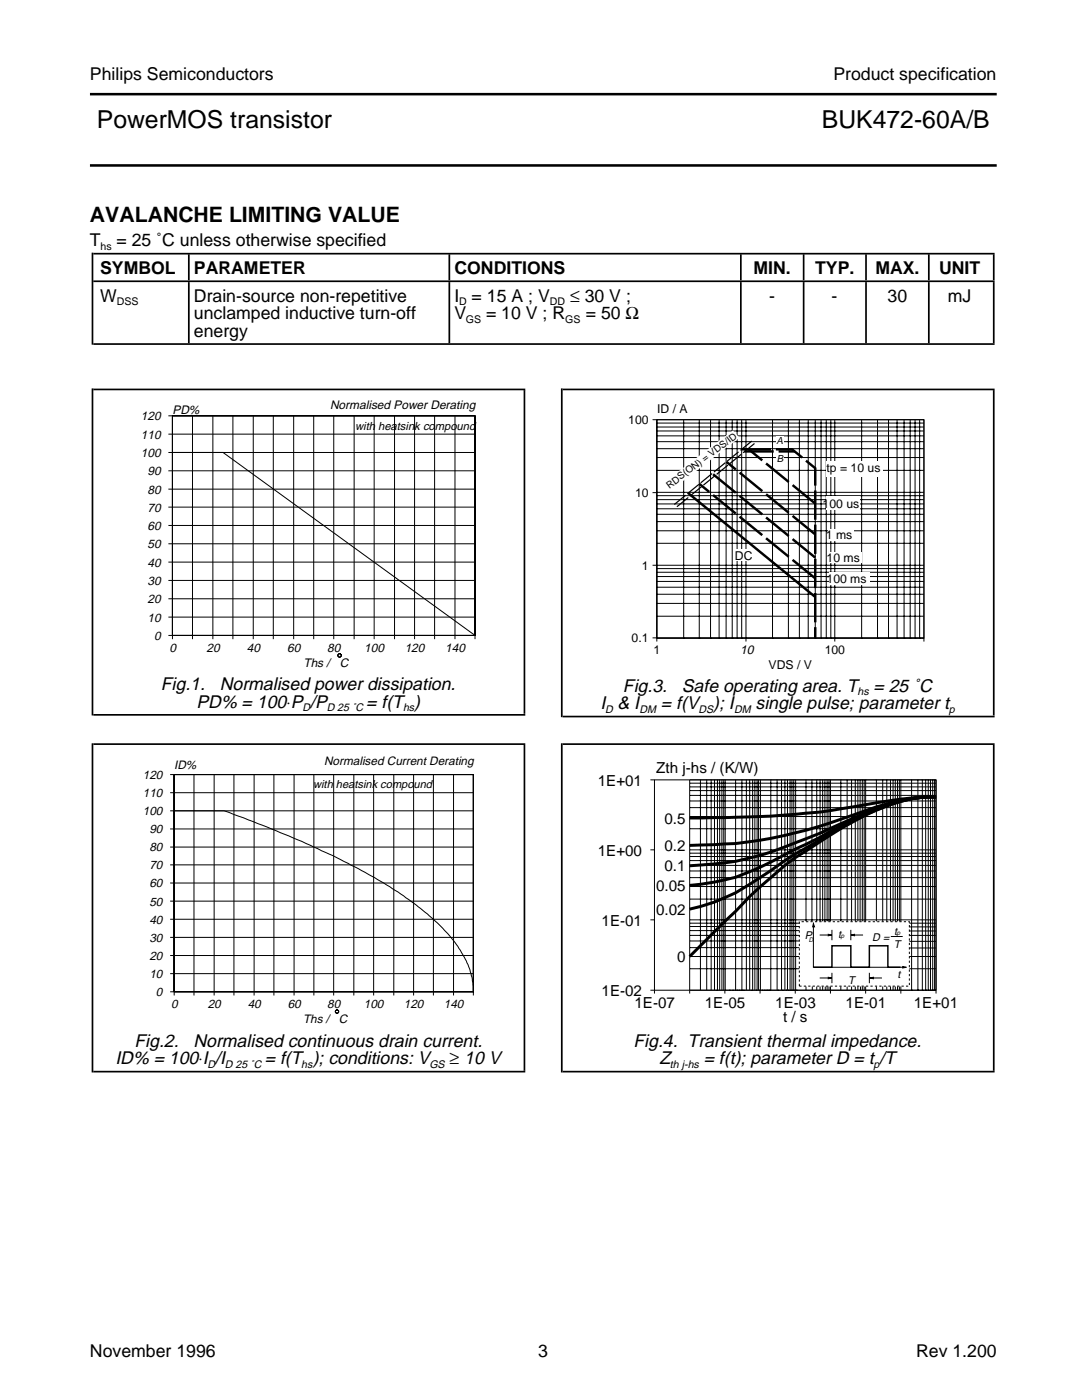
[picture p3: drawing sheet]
<svg xmlns="http://www.w3.org/2000/svg" width="216mm" height="279mm" viewBox="0 0 216 279" stroke-linecap="round" stroke-linejoin="round" font-family="sans-serif">
<g fill="none" stroke="#000" stroke-width=".2">
<path d="M33.6 83h61.2v44.6M33.6 86.6h61.2M33.6 90.3h61.2M33.6 94h61.2M33.6 97.6h61.2M34.4 83h60.4v43.8h-60.4zM34.4 90.3h10.1l50.3 36.5h-61.2M34.4 83v44.6M38.4 83v44.6M42.5 83v44.6M46.5 83v44.6M50.5 83v44.6"/>
<path d="M54.5 83v44.6M58.6 83v44.6M62.6 83v44.6M66.6 83v44.6M70.7 83v44.6M74.7 83v44.6M78.7 83v44.6M82.7 83v44.6M86.7 83v44.6M90.8 83v44.6M130.2 83.8h.9M130.2 98.3h.9"/>
<path d="M131.1 83.8h53.3v43.5h-53.3zM33.6 101.2h61.2M33.6 104.9h61.2M33.6 108.5h61.2M33.6 112.2h61.2M33.6 115.8h61.2M33.6 119.5h61.2M130.2 112.8h.9M33.6 123.2h61.2M130.2 127.3h.9v.7M148.8 127.4v.6M166.6 127.4v.6"/>
<path d="M184.4 127.3v.7"/>
<circle cx="67.8" cy="130.8" r=".34"/>
</g>
<path d="M148.5 90.1h10.1M162.7 100.5l-13.3-10.8M162.7 106.7l-17.8-14.5M162.7 111.3l-20.6-16.8M162.7 115.4l-23.2-18.9" fill="none" stroke="#000" stroke-width=".49" stroke-dasharray="5.8 1" stroke-linecap="butt"/>
<path d="M137.3 98.4l25.4 20.7" fill="none" stroke="#000" stroke-width=".49"/>
<path d="M150 88l-15.8 13M150.6 88.5l-15.9 12.9" fill="none" stroke="#000" stroke-width=".24" stroke-dasharray="2.9 .5" stroke-linecap="butt"/>
<path d="M171.9 80.2h13.1v3.1h-13.1z" fill-rule="evenodd" fill="#fff"/>
<path d="M148 89.7h10l4.7 3.7v33.9" fill="none" stroke="#000" stroke-width=".49" stroke-dasharray="5.8 1" stroke-linecap="butt"/>
<g fill="none" stroke="#000" stroke-width=".2">
<path d="M131.1 83.8h53.3v43.6h-53.3zM131.1 99.7h53.3M131.1 98.9h53.3M131.1 98.3h53.3M131.1 93.9h53.3M131.1 91.3h53.3M131.1 89.5h53.3M131.1 88.1h53.3M131.1 87h53.3M131.1 86h53.3M131.1 85.2h53.3M131.1 84.4h53.3"/>
<path d="M136.4 83.8v43.6M139.5 83.8v43.6M141.8 83.8v43.6M143.5 83.8v43.6M144.9 83.8v43.6M146.1 83.8v43.6M147.1 83.8v43.6M148 83.8v43.6M148.8 83.8v43.6M154.1 83.8v43.6M157.3 83.8v43.6M159.5 83.8v43.6"/>
<path d="M161.3 83.8v43.6M162.7 83.8v43.6M163.8 83.8v43.6M164.9 83.8v43.6M165.8 83.8v43.6M166.6 83.8v43.6M171.9 83.8v43.6M175.1 83.8v43.6M177.3 83.8v43.6M179 83.8v43.6M180.4 83.8v43.6M181.6 83.8v43.6"/>
<path d="M182.6 83.8v43.6M183.5 83.8v43.6M131.1 118.6h53.3M131.1 117.2h53.3M131.1 116h53.3M131.1 115.1h53.3M131.1 114.2h53.3M131.1 113.5h53.3M131.1 112.8h53.3M131.1 108.4h53.3M131.1 105.9h53.3M131.1 104.1h53.3"/>
<path d="M131.1 102.6h53.3M131.1 101.5h53.3M131.1 100.6h53.3M131.1 127.4h.1M131.1 123h53.3M131.1 120.4h53.3M136.4 127.4h.1M139.5 127.4h.1M141.8 127.4h.1M143.5 127.4h.1M144.9 127.4h.1M146.1 127.4h.1"/>
<path d="M147.1 127.4h.1M148 127.4h.1M148.8 127.4h.1M154.1 127.4h.1M157.3 127.4h.1M159.5 127.4h.1M161.3 127.4h.1M162.7 127.4h.1M163.8 127.4h.1M164.9 127.4h.1M165.8 127.4h.1M166.6 127.4h.1"/>
<path d="M171.9 127.4h.1M175.1 127.4h.1M177.3 127.4h.1M179 127.4h.1M180.4 127.4h.1M181.6 127.4h.1M182.6 127.4h.1M183.5 127.4h.1"/>
</g>
<g fill="#fff">
<path d="M164.9 92h11.2v3.1h-11.2z" fill-rule="evenodd"/>
<path d="M164.9 99.1h6.7v2.7h-6.7z" fill-rule="evenodd"/>
<path d="M165.2 105.6h5.2v2.3h-5.2z" fill-rule="evenodd"/>
<path d="M165.4 110.3h6.4v2h-6.4z" fill-rule="evenodd"/>
<path d="M165.4 114.1h8.1v2.5h-8.1z" fill-rule="evenodd"/>
<path d="M146.4 109.5h3.6v2.3h-3.6z" fill-rule="evenodd"/>
<path d="M132.6 96.2l13.6-10.3 1.4 1.5-13.6 10.4-.4-.3z" fill-rule="evenodd"/>
<path d="M154.8 87h1.5v1.9h-1.5z" fill-rule="evenodd"/>
<path d="M154.9 90.6h1.6v2.1h-1.6z" fill-rule="evenodd"/>
</g>
<g fill="none" stroke="#000" stroke-width=".2">
<path d="M34 154.6h60.5v44.1M34 158.2h60.5M34.8 154.6h59.7v43.3h-59.7zM34.8 154.6v44.1M38.7 154.6v44.1M42.7 154.6v44.1M46.7 154.6v44.1M50.7 154.6v44.1M54.7 154.6v44.1M58.7 154.6v44.1M62.6 154.6v44.1M66.6 154.6v44.1"/>
<path d="M70.6 154.6v44.1M74.6 154.6v44.1M78.6 154.6v44.1M82.5 154.6v44.1M86.5 154.6v44.1M90.5 154.6v44.1M129.8 155.6h.8M130.6 155.6h56.2v42h-56.2zM137.6 155.6v42.7M137.7 155.6h49.1v42.7M137.7 159.8h49.1M137.7 158.7h49.1"/>
<path d="M137.7 157.8h49.1M137.7 157h49.1M137.7 156.3h49.1M139.8 155.6v42M141 155.6v42M141.9 155.6v42M142.6 155.6v42M143.2 155.6v42M143.6 155.6v42M144 155.6v42M144.4 155.6v42M144.7 155.6v42"/>
<path d="M146.8 155.6v42M148 155.6v42M148.9 155.6v42M149.6 155.6v42M150.2 155.6v42M150.6 155.6v42M151.1 155.6v42M151.4 155.6v42M151.7 155.6v42M153.8 155.6v42M155.1 155.6v42M155.9 155.6v42"/>
<path d="M156.6 155.6v42M157.1 155.6v42M157.6 155.6v42M158 155.6v42M158.4 155.6v42M158.8 155.6v42M160.8 155.6v28.3M162 155.6v28.3M163 155.6v28.3M163.6 155.6v28.3M164.2 155.6v28.3M164.6 155.6v28.3"/>
<path d="M165 155.6v28.3M165.4 155.6v28.3M165.7 155.6v28.3M167.8 155.6v28.3M169 155.6v28.3M169.9 155.6v28.3M170.7 155.6v28.3M171.2 155.6v28.3M171.6 155.6v28.3M172.1 155.6v28.3M172.4 155.6v28.3M172.7 155.6v28.3"/>
<path d="M174.9 155.6v28.3M176.1 155.6v28.3M176.9 155.6v28.3M177.7 155.6v28.3M178.2 155.6v28.3M178.6 155.6v28.3M179.1 155.6v28.3M179.5 155.6v28.3M179.8 155.6v28.3M181.9 155.6v42M183.2 155.6v42M184 155.6v42"/>
<path d="M184.7 155.6v42M185.2 155.6v42M185.7 155.6v42M186.1 155.6v42M186.5 155.6v42M34 161.8h60.5M34 165.4h60.5M34 169.1h60.5M34 172.6h60.5M34 176.2h60.5M34 179.8h60.5M34.8 161.8h9.9l2.9 1.1a177.6 177.6 0 0 1 29 13.3l.6 .4a52.2 52.2 0 0 1 13.6 11.5 17.8 17.8 0 0 1 3.5 7.3l.2 2.5h-60.5"/>
<path d="M129.8 169.6h.8M137.7 165.4h49.1M137.7 169.6h49.1M137.7 179.4h49.1M137.7 176.9h49.1M137.7 175.1h49.1M137.7 173.8h49.1M137.7 172.7h49.1M137.7 171.7h49.1M137.7 170.9h49.1M137.7 170.3h49.1M137.7 163h49.1"/>
<path d="M137.7 161.2h49.1M34 183.5h60.5M34 187.1h60.5M34 190.7h60.5M34 194.3h60.5M129.8 197.6h.8v.7M129.8 183.6h.8M137.7 183.6h49.1M137.7 197.6h49.1M137.7 193.3h21.8M137.7 190.9h21.8M137.7 189.1h21.8"/>
<path d="M137.7 187.8h21.8M137.7 186.7h21.8M137.7 185.7h21.8M137.7 184.9h21.8M137.7 184.2h21.8M143 197.6h.1M144.6 197.6h.1M144.6 197.6v.7M145.5 197.6h.1M146.2 197.6h.1M146.7 197.6h.1M147.1 197.6h.1"/>
<path d="M147.4 197.6h.1M147.8 197.6h.1M148 197.6h.1M148.3 197.6h.1M150 197.6h.1M150.8 197.6h.1M151.5 197.6h.1M151.7 197.6v.7M152 197.6h.1M152.4 197.6h.1M152.8 197.6h.1M153.1 197.6h.1"/>
<path d="M153.4 197.6h.1M153.6 197.6h.1M155.2 197.6h.1M156.1 197.6h.1M156.8 197.6h.1M157.3 197.6h.1M157.7 197.6h.1M158.1 197.6h.1M158.4 197.6h.1M158.7 197.6h.1M158.7 197.6v.7M158.9 197.6h.1"/>
<path d="M160.8 196.9v.7M162.1 196.9v.7M162.3 185v8h17.8M163 196.9v.7M163.6 186.6h1.7M163.6 195.2h1.7M163.6 196.9v.7M164.2 196.9v.7M164.7 196.9v.7M165 196.9v.7M165.4 196.9v.7M165.7 196.9v1.4"/>
<path d="M166 185.6v2M166 194.1v2.1M167.8 196.9v.7M169 196.9v.7M169.8 185.6v2M169.9 196.9v.7M170.5 186.6h1.7M170.7 196.9v.7M171.2 196.9v.7M171.7 196.9v.7M172.1 196.9v.7M172.4 196.9v.7"/>
<path d="M172.7 196.9v1.4M173.5 194.1v2.1M174.3 195.2h1.7M174.9 196.9v.7M176.1 196.9v.7M176.9 196.9v.7M177.7 196.9v.7M177.8 186.9h2.3M178.2 196.9v.7M178.6 196.9v.7M179.1 196.9v.7M179.5 196.9v.7"/>
<path d="M179.8 196.9v1.4M181.5 193.3h5.3M181.5 190.9h5.3M181.5 186.7h5.3M181.5 184.2h5.3M181.5 189.2h5.3M181.5 187.9h5.3M181.5 185.8h5.3M181.5 185h5.3M181.9 197.6h.1M183.2 197.6h.1M184 197.6h.1"/>
<path d="M184.7 197.6h.1M185.2 197.6h.1M185.7 197.6h.1M186.1 197.6h.1M186.5 197.6h.1"/>
<circle cx="67.2" cy="201.9" r=".34"/>
</g>
<path d="M186.8 159a29.8 29.8 0 0 0-14.1 3.7 133.7 133.7 0 0 0-16.1 10 93.6 93.6 0 0 0-9.8 9.2l-9.2 9M186.8 159a82.9 82.9 0 0 0-16.1 2 160.2 160.2 0 0 1-26.1 2.2h-7M186.8 159a37.5 37.5 0 0 0-14.1 2.8 102.7 102.7 0 0 1-25.9 6.5l-9.2 .4M186.8 159a27.1 27.1 0 0 0-11.9 2.4l-4.2 1.7a162.2 162.2 0 0 1-19 7.6 57.6 57.6 0 0 1-14.1 2.1M186.8 159a27.8 27.8 0 0 0-11.9 2.5l-4.2 1.9-7.1 3.7-4.9 2.4a82.2 82.2 0 0 1-11.9 5.6 51.4 51.4 0 0 1-9.2 1.6M186.8 159a30.9 30.9 0 0 0-14.1 3.6 119.8 119.8 0 0 0-11.9 6.6l-4.2 2.5-4.9 3.4a38.4 38.4 0 0 1-14.1 6.3" fill="none" stroke="#000" stroke-width=".59"/>
<path d="M162.3 184.3l.2 .7h-.3zM165.3 186.5l.7 .1-.7 .2zM165.3 195l.7 .2-.7 .1zM169.8 186.6l.7-.1v.3zM173.5 195.2l.8-.2v.3zM180.1 192.9l.8 .1-.8 .2z" fill="#000" stroke="#000" stroke-width=".2"/>
<path d="M162.3 193h3.7v-4.3h3.8v4.3h3.7v-4.3h3.7v4.3h2.5" fill="none" stroke="#000" stroke-width=".3"/>
<path d="M159.5 183.9h22v12.9h-22z" fill="none" stroke="#000" stroke-width=".2" stroke-dasharray=".4" stroke-linecap="butt"/>
<path d="M175 151.2h12.1v3.9h-12.1z" fill-rule="evenodd" fill="#fff"/>
<path d="M18.6 56.1h179.9M18.6 50.6h179.9M18.6 77.7h86.2M18.6 68.7h179.9M112.3 77.7h86.2M18.6 148.5h86.2M18.6 142.7h86.2M112.3 148.5h86.2M112.3 143h86.2M18.6 213.9h86.2M112.3 213.9h86.2" fill="none" stroke="#000" stroke-width=".34"/>
<path d="M104.5 181.2h.3M198.1 181.2h.4" fill="none" stroke="#000" stroke-width="65" stroke-linecap="butt"/>
<path d="M18.3 181.2h.3M111.9 181.2h.4" fill="none" stroke="#000" stroke-width="65.7" stroke-linecap="butt"/>
<path d="M198.1 110.3h.4" fill="none" stroke="#000" stroke-width="64.9" stroke-linecap="butt"/>
<path d="M111.9 110.3h.4" fill="none" stroke="#000" stroke-width="65.6" stroke-linecap="butt"/>
<path d="M104.5 110.2h.3" fill="none" stroke="#000" stroke-width="64.6" stroke-linecap="butt"/>
<path d="M18.3 110.2h.3" fill="none" stroke="#000" stroke-width="65.3" stroke-linecap="butt"/>
<path d="M37.5 62.4h.3M89.5 62.4h.3M147.7 62.4h.3M160.2 62.4h.3M172.6 62.4h.4M185.2 62.4h.3M198.1 62.4h.4" fill="none" stroke="#000" stroke-width="12.2" stroke-linecap="butt"/>
<path d="M37.5 53.3h.3M89.5 53.3h.3M147.7 53.3h.3M160.2 53.3h.3M172.6 53.3h.4M185.2 53.3h.3M198.1 53.3h.4" fill="none" stroke="#000" stroke-width="5.2" stroke-linecap="butt"/>
<path d="M18.3 59.6h.3" fill="none" stroke="#000" stroke-width="18.4" stroke-linecap="butt"/>
<path d="M17.9 18.8h181M17.9 33h181" fill="none" stroke="#000" stroke-width=".51"/>
<g font-size="4.9">
<text x="19.3" y="25.5">PowerMOS transistor</text>
<text x="164" y="25.5">BUK472-60A/B</text>
</g>
<text font-size="4.2" x="17.9" y="44.4">AVALANCHE LIMITING VALUE</text>
<g font-size="3.6">
<text x="32.1" y="137.7">Fig.1.</text>
<text x="43.9" y="137.7">Normalised power dissipation.</text>
<text x="39.2" y="141.2">PD% = 100⋅P /P</text>
<text x="73.1" y="141.2">= f(T )</text>
<text x="119.8" y="141.6">I &amp; I</text>
<text x="124.3" y="138.1">Fig.3.</text>
<text x="131.9" y="141.6">= f(V</text>
<text x="136.1" y="138.1">Safe operating area. T</text>
<text x="142.3" y="141.6">); I</text>
<text x="150.8" y="141.6">single pulse; parameter t</text>
<text x="174.3" y="138.1">= 25 ˚C</text>
<text x="26.8" y="209">Fig.2.</text>
<text x="38.6" y="209">Normalised continuous drain current.</text>
<text x="126.4" y="209">Fig.4. Transient thermal impedance.</text>
<text x="23" y="212.4">ID% = 100⋅I /I</text>
<text x="52.8" y="212.4">= f(T ); conditions: V</text>
<text x="131.6" y="212.4">Z</text>
<text x="140.4" y="212.4">= f(t); parameter D = t /T</text>
</g>
<g font-size="3.5">
<text x="17.9" y="16">Philips Semiconductors</text>
<text x="166.3" y="16">Product specification</text>
<text x="17.9" y="49.2">T</text>
<text x="23.2" y="49.2">= 25 ˚C unless otherwise specified</text>
<text x="20" y="54.7">SYMBOL</text>
<text x="38.7" y="54.7">PARAMETER</text>
<text x="90.7" y="54.7">CONDITIONS</text>
<text x="150.4" y="54.7">MIN.</text>
<text x="162.6" y="54.7">TYP.</text>
<text x="174.7" y="54.7">MAX.</text>
<text x="187.4" y="54.7">UNIT</text>
<text x="20" y="60.2">W</text>
<text x="38.7" y="63.7">unclamped inductive turn-off</text>
<text x="38.7" y="60.2">Drain-source non-repetitive</text>
<text x="90.7" y="60.2">I = 15 A ; V</text>
<text x="90.7" y="63.7">V</text>
<text x="97" y="63.7">= 10 V ; R</text>
<text x="113.8" y="60.2">≤ 30 V ;</text>
<text x="116.9" y="63.7">= 50 Ω</text>
<text x="153.5" y="60.2">-</text>
<text x="165.9" y="60.2">-</text>
<text x="177.1" y="60.2">30</text>
<text x="189.1" y="60.2">mJ</text>
<text x="38.7" y="67.2">energy</text>
<text x="89.7" y="212.4">≥ 10 V</text>
<text x="17.9" y="270.8">November 1996</text>
<text x="107.4" y="270.8">3</text>
<text x="182.8" y="270.8">Rev 1.200</text>
</g>
<g font-size="3">
<text x="131" y="154.3">Zth j-hs / (K/W)</text>
<text x="119.3" y="156.8">1E+01</text>
<text x="132.6" y="164.4">0.5</text>
<text x="119.3" y="170.7">1E+00</text>
<text x="132.6" y="169.8">0.2</text>
<text x="132.6" y="173.9">0.1</text>
<text x="130.9" y="177.8">0.05</text>
<text x="120" y="184.7">1E-01</text>
<text x="130.9" y="182.6">0.02</text>
<text x="135.1" y="192">0</text>
<text x="120" y="198.7">1E-02</text>
<text x="126.6" y="201.2">1E-07</text>
<text x="140.6" y="201.2">1E-05</text>
<text x="154.7" y="201.2">1E-03</text>
<text x="156.2" y="203.9">t / s</text>
<text x="168.7" y="201.2">1E-01</text>
<text x="182.3" y="201.2">1E+01</text>
</g>
<text font-size="2.5" x="147.7" y="130.6">10</text>
<g font-size="2.4">
<text x="28.1" y="83.9">120</text>
<text x="34.4" y="82.6">PD%</text>
<text x="65.9" y="81.7">Normalised Power Derating</text>
<text x="131.1" y="82.4">ID / A</text>
<text x="28.1" y="87.5">110</text>
<text x="125.4" y="84.7">100</text>
<text x="28.1" y="91.2">100</text>
<text x="29.4" y="94.8">90</text>
<text x="164.9" y="94.3">tp = 10 us</text>
<text x="29.4" y="98.5">80</text>
<text x="126.7" y="99.2">10</text>
<text x="164.1" y="101.4">100 us</text>
<text x="29.4" y="102.1">70</text>
<text x="29.4" y="105.7">60</text>
<text x="164.8" y="107.6">1 ms</text>
<text x="29.4" y="109.4">50</text>
<text x="29.4" y="113.1">40</text>
<text x="128.1" y="113.7">1</text>
<text x="146.7" y="111.7">DC</text>
<text x="164.9" y="112.2">10 ms</text>
<text x="29.4" y="116.7">30</text>
<text x="164.9" y="116.3">100 ms</text>
<text x="29.4" y="120.4">20</text>
<text x="29.4" y="124">10</text>
<text x="30.7" y="127.7">0</text>
<text x="33.8" y="130.2">0</text>
<text x="41.2" y="130.2">20</text>
<text x="49.3" y="130.2">40</text>
<text x="57.3" y="130.2">60</text>
<text x="65.3" y="130.2">80</text>
<text x="72.7" y="130.2">100</text>
<text x="80.8" y="130.2">120</text>
<text x="88.8" y="130.2">140</text>
<text x="126" y="128.2">0.1</text>
<text x="130.4" y="130.6">1</text>
<text x="164.6" y="130.6">100</text>
<text x="60.5" y="133.1">Ths /</text>
<text x="67.8" y="133.1">C</text>
<text x="153.4" y="133.4">VDS / V</text>
<text x="28.5" y="155.5">120</text>
<text x="34.8" y="153.5">ID%</text>
<text x="64.7" y="152.7">Normalised Current Derating</text>
<text x="28.5" y="159.1">110</text>
<text x="28.5" y="162.7">100</text>
<text x="29.8" y="166.2">90</text>
<text x="29.8" y="169.9">80</text>
<text x="29.8" y="173.5">70</text>
<text x="29.8" y="177.1">60</text>
<text x="29.8" y="180.7">50</text>
<text x="29.8" y="184.3">40</text>
<text x="29.8" y="187.9">30</text>
<text x="29.8" y="191.6">20</text>
<text x="29.8" y="195.2">10</text>
<text x="31.1" y="198.8">0</text>
<text x="34.2" y="201.3">0</text>
<text x="41.5" y="201.3">20</text>
<text x="49.4" y="201.3">40</text>
<text x="57.4" y="201.3">60</text>
<text x="65.3" y="201.3">80</text>
<text x="72.6" y="201.3">100</text>
<text x="80.6" y="201.3">120</text>
<text x="88.6" y="201.3">140</text>
<text x="60.5" y="204.1">Ths /</text>
<text x="67.6" y="204.1">C</text>
</g>
<g font-size="2.3">
<text x="70.9" y="85.8">with heatsink compound</text>
<text x="62.5" y="157.3">with heatsink compound</text>
</g>
<g font-size="2.2">
<text x="60.4" y="141.9">D</text>
<text x="65.2" y="141.9">D 25 ˚C</text>
<text x="80.4" y="141.9">hs</text>
<text x="120.7" y="142.3">D</text>
<text x="127.6" y="142.3">DM</text>
<text x="139.4" y="142.3">DS</text>
<text x="146.5" y="142.3">DM</text>
<text x="171.1" y="138.8">hs</text>
<text x="189.3" y="142.3">p</text>
<text x="160.6" y="187.5">P</text>
<text x="167.3" y="187.2">t</text>
<text x="174.1" y="187.8">D =</text>
<text x="178.3" y="189.2">T</text>
<text x="178.4" y="186.7">t</text>
<text x="169.3" y="196.3">T</text>
<text x="179.1" y="195.2">t</text>
<text x="41.4" y="213.2">D</text>
<text x="44.9" y="213.2">D 25 ˚C</text>
<text x="60.1" y="213.2">hs</text>
<text x="85.7" y="213.2">GS</text>
<text x="133.7" y="213.2">th j-hs</text>
<text x="174.3" y="213.2">p</text>
</g>
<g font-size="2.1">
<text x="20.1" y="49.9">hs</text>
<text x="23.3" y="60.9">DSS</text>
<text x="91.6" y="60.9">D</text>
<text x="93" y="64.4">GS</text>
<text x="109.7" y="60.9">DD</text>
<text x="112.8" y="64.4">GS</text>
</g>
<g font-size="2">
<text x="154.9" y="88.7">A</text>
<text x="155" y="92.3">B</text>
</g>
<text font-size="1.9" x="133.6" y="97.6" transform="rotate(-37 133.6 97.6)">RDS(ON) = VDS/ID</text>
<g font-size="1.3">
<text x="161.4" y="187.9">D</text>
<text x="167.8" y="187.2">p</text>
<text x="178.9" y="186.7">p</text>
</g>
</svg>
